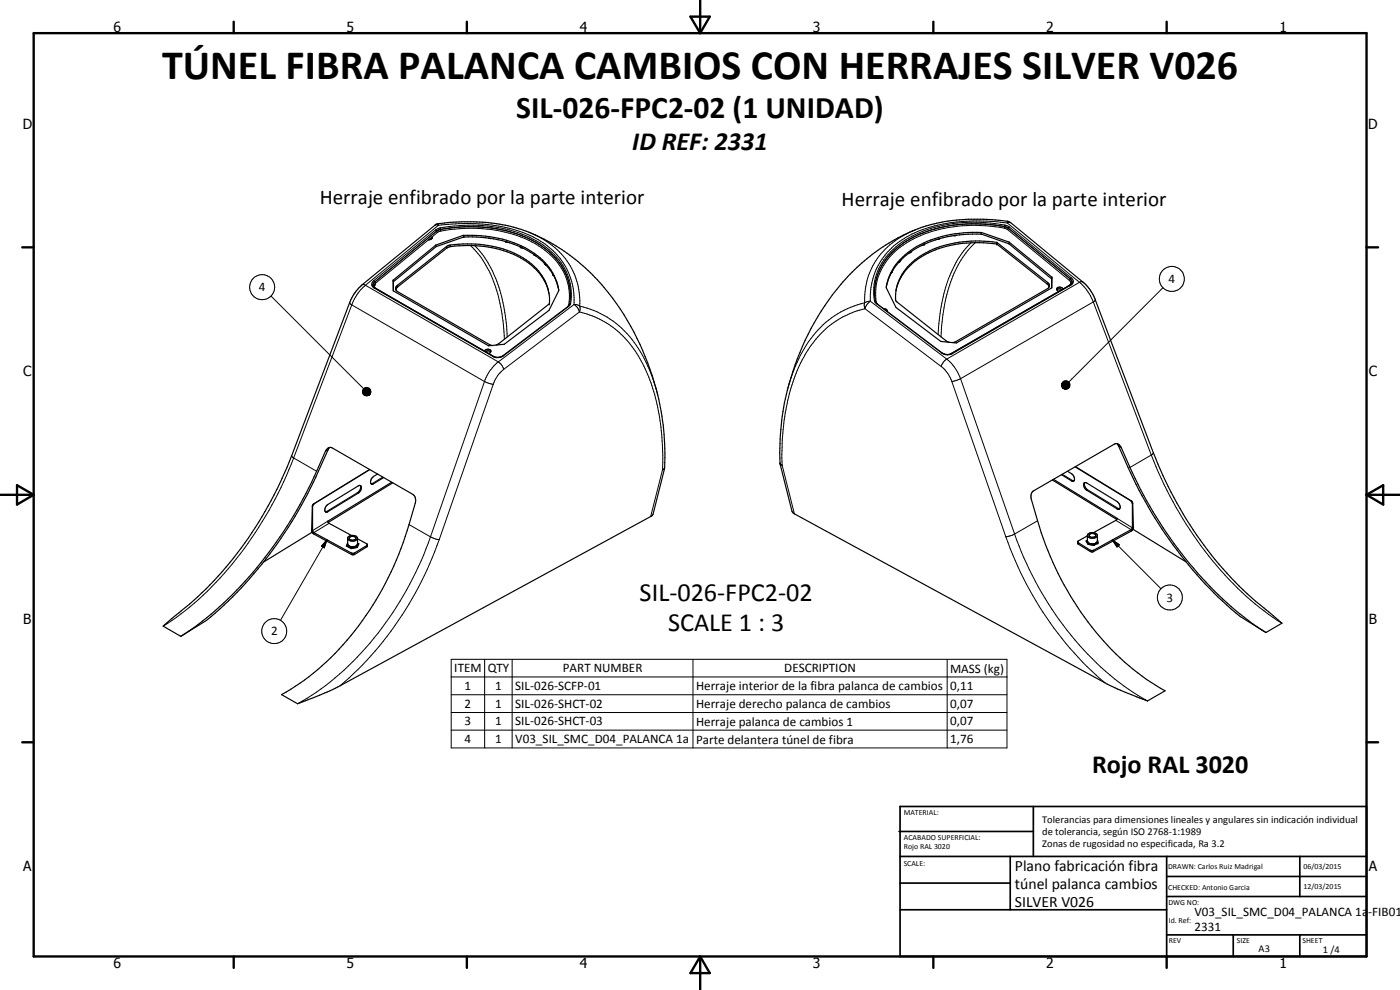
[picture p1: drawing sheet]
<svg xmlns="http://www.w3.org/2000/svg" width="420mm" height="297mm" viewBox="0 0 420 297" stroke-linecap="round" stroke-linejoin="round" font-family="sans-serif">
<g fill="none" stroke="#000" stroke-width=".35">
<path d="M128.6 72l1.1-1-.3 .8zM129.5 71.2l.2 .2M129.7 71.3l-.8 .6M130.8 73.5l.1 .5M130.8 73.5l-12.8 10.6M130.9 74l-12.8 10.5M139.1 70.6a33 33 0 0 1 23.7 7.4 16 16 0 0 1 4.9 9.2l-3 5.9-13.4 10.2-4.7 .5-28.6-16.6M139.1 70.6l-8.3 2.9M139.1 70.6v.5M139.1 71.1l-8.2 2.9M139.1 71.1a32.9 32.9 0 0 1 23.4 7 15.6 15.6 0 0 1 5.2 8.8M139.3 71.1l-.3 .1"/>
<path d="M146.6 71.4l.9 .1M151.6 72.4l.9 .3M156.2 74.1l.8 .4M160.1 76.3l.7 .5M160.2 76.4v.1M163.4 79l.1 .3M163.5 79.3l.4 .2M163.6 79.2l-.1 .1M269.7 78.7l-1.7 2.3-1.6 3.3M270.1 78.3l.1 .1M270.2 78.4l-.5 .3M270.2 78.1v.3"/>
<path d="M273.4 75.5l.1 .1M273.5 75.6l-.7 .3M273.5 75.4v.2M277.5 73.2l-.8 .4M282.1 71.6l-.9 .2M287.1 70.6l-.9 .1M294.3 70.2l.3 .1M294.5 70.2l8.3 3M294.5 70.2a33.1 33.1 0 0 0-23.4 7.1l-1.4 1.4M294.6 69.8l8.2 2.8M294.6 69.8l-.1 .4M294.6 69.8a34.6 34.6 0 0 0-22.2 6 15.9 15.9 0 0 0-6.4 10.5l2.9 5.9 13.5 10.2 4.6 .5 28.7-16.5v-3.2"/>
<path d="M302.8 73.2l12.8 10.5M302.8 72.6v.6M302.8 72.6l12.9 10.6M107.8 86.3l23-18.9 .5-.2a61.9 61.9 0 0 1 20.3 .4 56.1 56.1 0 0 1 33.4 23.5 78.8 78.8 0 0 1 14.4 49.6l-3.4 13.6-.7 .7-95.4 51.9-10.6 4.3-4.8-2.8a79.7 79.7 0 0 0 30.3-31.7 107.7 107.7 0 0 0 9.8-25.7 2.56 2.56 0 0 0-.7-2.7l-24.2-13.9a1.49 1.49 0 0 0-2 1 148.9 148.9 0 0 1-9.6 19.3 112.4 112.4 0 0 1-32.6 35.4l-1.2 .8-5.3-3 1.2-1.1a111.7 111.7 0 0 0 22.2-22.4 119.7 119.7 0 0 0 11.5-19.2l3.6-8.5 17.7-46.7 1-1.8zM112 85.8l.5 .6 35.8 20.6a2.7 2.7 0 0 0 2.7-.3l19.8-15.1a5.1 5.1 0 0 0 .3-3.6M112.4 85.4l-.1 .4 .3-.3M112.4 85.4l.2-.2v.3M112.4 85.4l.2 .1M112.5 85.5l-.2 .1M118 84.1v3.1M118 84.1l.1 .4M118.1 84.5v2.8"/>
<path d="M118.8 87l.6-.9 15.2-11.9a31.7 31.7 0 0 1 25 5.5 13.5 13.5 0 0 1 5.3 11.4l-15.2 12-.9 .4M164.7 87.7a16.1 16.1 0 0 0-9.4-11.3 34 34 0 0 0-21-2.6l-15 11.8a1.08 1.08 0 0 0 0 1.9l27.6 15.9 .9 .3M165.9 82.2l.3 .5M166 82.4l-.1 .1M255 82.3a50.8 50.8 0 0 1 33.9-16.4h8.9l4.5 .5 1 .4 21.7 17.8 1.4 1.4 1.5 2.1 .7 1.5 17.5 46.3a112.2 112.2 0 0 0 36 48.8l2.6 2.3-4.8 2.8a109 109 0 0 1-33.9-36.3 148.9 148.9 0 0 1-9.5-19.2 1.54 1.54 0 0 0-2.1-1l-24.2 13.9a2.16 2.16 0 0 0-.7 2.7 107.9 107.9 0 0 0 7.3 20.5 83 83 0 0 0 31.5 36.1l1.4 .8-5.3 3-11.3-4.6-94.7-51.5-.7-.8-3.6-14.3a79.3 79.3 0 0 1 20.9-56.8zM265.2 92.6a.9 .9 0 0 1 1.1 .9M266.2 85.2l-.2 .9M267.7 81.6v.1M267.8 81.3l-.3 .6M268.9 87.2l-.1 2.6 .2 .7 15 11.8 .8 .4M268.9 87.2a16.4 16.4 0 0 1 10-11.9 35.6 35.6 0 0 1 20.3-2.6l15.2 12a1.1 1.1 0 0 1 0 1.9l-27.6 15.9-.9 .3M314.9 86.1l-.4-.8-15.4-12.1a33.3 33.3 0 0 0-24.1 4.9 15.3 15.3 0 0 0-6.1 9.1"/>
<path d="M315.6 83.7v2.7M315.7 83.2l-.1 .5M317.1 86.9l.6-.2 1 .2M317.2 86.5a1.21 1.21 0 0 1 1.9 .2l-1.4 .7-.5-.3zM321.7 85l-.5 .5-35.8 20.7-.9 .2-1.7-.4-19.6-14.9-.5-.8-.2-3.2M145.5 105.2a.97 .97 0 0 1 1-.5 .97 .97 0 0 1 .8 .8l-.6 .6-1.3-.8zM145.7 105.5l.6-.2 1 .2M98.9 134.3l-.4 .7a133.4 133.4 0 0 1-23.6 38.6 104.1 104.1 0 0 1-13 12.6l-7.6 4.7M335.3 133.1l3.2 7.1a125.2 125.2 0 0 0 33.7 44.8l7.7 4.8M93.5 159.2l.1 .4M93.6 159.6l.6 .6 11.6 6.3 .6-.1 3.8-2.4 .1-.6M93.7 159.7l-14.6 9"/>
<path d="M98 151.7l9.9-6.1a.96 .96 0 0 1 .3 1.6l-.5 .6-9.3 5.7a.62 .62 0 0 1-.8 0 .62 .62 0 0 1-.1-.8zM111 140.9l-16.7 10.3-.5 .8v7.2l.3 .5 11.7 6.3h.5l4-2.6M113.3 142.2l-1.2 .8a1.43 1.43 0 0 0-.5 2.3l3.5-2M117.5 144.7l-19.1 11.7 .4 .6 6.7 3.7M117.9 144.9l-19.4 11.9M315.8 144l19.4 11.9M316.1 143.8l19.2 11.7-.3 .6-6.8 3.7M320.4 141.4a3.1 3.1 0 0 1 2 2v.8l-.7 .2-3.2-2M322.7 140.1l16.7 10.2 .4 .8v7.3l-.2 .5-11.5 6.2h-.9l-3.8-2.5M325.4 144.8l.7 .1 9.2 5.6a1.51 1.51 0 0 1 .6 2.2h-.6l-9.2-5.6a1.7 1.7 0 0 1-.7-2.3zM328.2 159.8l.7 .3 .4 .4v1.8M328.2 159.8l-1.2 .1-.6 .6a1.62 1.62 0 0 0 2.8 .5l.1-.3"/>
<path d="M340 158.8l15.9 9.8M340.1 158.7l-.6 .7-11.6 6.2-.7-.1-3.8-2.4 .1-.8 2.8-1.5M340.2 158.2l-.1 .5M104.2 163.7l1.2 .8 1.7-.3M104.3 161.6a1.79 1.79 0 0 0 3 .1M104.3 163.1l-.1 .7 1.2 .6M104.7 163.7l.7 .7M104.7 163.7l-.5 .1M105 161.2a1.14 1.14 0 0 1 1.8 .4 1.16 1.16 0 0 1-2-.1zM105.4 164.4l.1 .1M105.4 164.4h.1M105.5 164.4v.1"/>
<path d="M107 164.1v.1M107 164.2l-1.5 .3M107 164.1l-.8-.1-.7 .4M107.1 164.1l-.1 .1M107.1 164.1h.1M107.1 164.1h-.1M107.3 161.7a1.58 1.58 0 0 0-2.6-.7l-.4 .4v1.9l.3 .4M107.3 163.4a1.97 1.97 0 0 1-2.7 .3M107.3 161.7l3 1.7M107.3 163l.1 .2M107.3 161.5l-.2 2.6M107.3 163.3v.1"/>
<path d="M107.4 163.2l-.3 1M107.4 163.2l-.3 .9M107.4 163.2l-.1 .1M326.2 162.3l.2 .2M326.2 162.4l.4 .8M326.2 162.3v.1M326.3 162.1l-.1 .2M326.3 160.7l.1 1.8M326.4 162.8l.2 .5 1.6 .3 1.3-.8M326.4 162.5l.1 .1M326.5 162.6l.1 .6M326.5 162.7l.7 .4"/>
<path d="M326.6 163.2l.1 .1M326.7 163.3l1.5 .3M326.9 160.4a1.15 1.15 0 0 1 1.9 .4 1.19 1.19 0 0 1-2-.3zM327.2 163.1l-.5 .2M327.2 163.1l1 .4M328.2 163.6h.1M328.2 163.5v.1M328.3 163.5v.1M328.3 163.5h-.1M328.9 162.9l-1 .3-.7-.1M328.9 162.9h.5M328.9 162.9l-.6 .6"/>
<path d="M329.3 162.3l.2 .5M329.3 162.3l-.4 .6M329.4 162.9l-1.1 .7M329.5 162.8l-.1 .1"/>
</g>
<g fill="none" stroke="#000" stroke-width=".3">
<path d="M128.6 72l-15.9 13M130.5 67.6h1.1M130.7 69l.3 .3M130.7 69l-18.5 15.2M131 69.4l.3 .4M131 69.3l-18.5 15.3M131 69.3v.1M131.3 69.8l-1.6 1.2M131.5 67.1h.1M131.5 67.1l.1 .5M131.6 67.6l-21.9 18M131.6 67.6l4.1-.4a47.2 47.2 0 0 1 25.9 4.7 20.7 20.7 0 0 1 10.7 19.5"/>
<path d="M131.9 69l-.9 .4M131.9 68.9a46.2 46.2 0 0 1 26.7 2.6l4.9 3 2.4 2.1M131.9 68.9l-.9 .4M132.1 68.4l.1 .5M132.1 68.4l-1.4 .6M132.1 68.4a44.2 44.2 0 0 1 29 3.9 18.7 18.7 0 0 1 10.4 16.7l-.2 2M132.2 68.9l.1 .4M132.2 68.9l-.3 .1M132.3 69.3l-1 .5M132.3 69.3a41.7 41.7 0 0 1 29.3 4.4 17.9 17.9 0 0 1 9.3 15.8l-.2 2M134 74l.1 .4M135.1 73.5l.1 .5"/>
<path d="M136.5 68.3l-4.3 .6M137.8 68.1l4.2-.1 4.1 .2M139.2 71.1h.1M141.2 73.7a33.7 33.7 0 0 1 9.3 19.4l.6 4.3 .3 4.4M142.5 73.7a36.8 36.8 0 0 1 9.2 21.1l.5 6.3M146.5 68.3a31.4 31.4 0 0 1 20.2 9 17.3 17.3 0 0 1 4.3 8.7M158.7 69.7a22.4 22.4 0 0 1 15.2 18.8l.1 3.4M166.4 77.1l.8 .9M167.8 78.8l1.1 1.7M274.8 68.9a23 23 0 0 0-14.6 15.4l-.6 3.2-.1 3.3M288.6 67.3a32.5 32.5 0 0 0-20.6 8.3 17.1 17.1 0 0 0-5.3 9.6M290 67.2a45.5 45.5 0 0 1 11.5 .7"/>
<path d="M291.4 72.8a36.2 36.2 0 0 0-9.1 20.2l-.8 7.4M291.6 67.1a38.6 38.6 0 0 0-20.6 5.8 18.5 18.5 0 0 0-8.3 12.3M292.7 72.8a33 33 0 0 0-9.4 19.5l-.9 8.7M292.8 67.2l5.8 .4 2.9 .4M299.2 72.7l-.1 .5M301.4 68.5a43.2 43.2 0 0 0-28.4 3.8 17.9 17.9 0 0 0-10 18.3M301.4 68.5l1 .4M301.5 68l-.1 .5M301.5 67.9v.1M301.5 67.9l1.2 .6M301.5 68l.6 .2M301.6 67.5l-.1 .4"/>
<path d="M301.6 67.5a43.1 43.1 0 0 0-30 4.6 18.1 18.1 0 0 0-9.4 16.1l.2 2M301.6 67.5l1.3 .6M302.3 66.9l21.7 17.8M302.3 66.9a53.7 53.7 0 0 0-27 2.6 22.8 22.8 0 0 0-11.4 9.5 20.5 20.5 0 0 0-2.7 11.4M302.3 66.4v.5M302.4 68.9l18.5 15.2M302.7 68.5l-.3 .4M302.7 68.5l18.5 15.2M302.7 68.5h.1M302.9 68.1l-.2 .4M302.9 68.1l18.6 15.3M303.3 66.8l-1 .1"/>
<path d="M81.3 88.8l27.8 27.8M104.9 90.8l.7 .7M105.6 91.5l-17.5 45.9M105.6 91.5l39.8 23M108.7 85.5l.5-.1 .5 .2M109.7 85.6a13.7 13.7 0 0 0-4.1 5.9M109.7 85.6l39.9 23M112.2 84.2l.3 .4M112.2 84.2a1.27 1.27 0 0 0 .1 2.2M112.3 86.4l35.7 20.6M112.3 85.8l.5 .7M112.5 84.6l.2 .4"/>
<path d="M112.5 84.6l-.4 .4-.1 .9v-.5l.5-.8M112.5 84.6h.1M112.5 86.4h-.2M112.7 85l-.1 .2M112.8 86.5h.1M112.8 86.5l32.6 18.8M119.3 85.6l.1 .5M169.1 80.6l1.5 3.6 .4 1.9M170.5 91.9l-.1 .1M170.5 91.9l.1 .1M170.6 92l-19.4 14.7M170.7 91.5l-.2 .4"/>
<path d="M170.9 91.4l-.2 .1M171 86l.1 2M171.3 91l-.3 .2M171.3 91l-.7 1M172.3 91.4l-22.7 17.2M172.3 91.4h.9l.8 .5M172.3 91.4l.9 .8 .7 1.4M173.9 93.6l-22.7 17.2M173.9 93.6a28.4 28.4 0 0 1 19.7 17.1 61.5 61.5 0 0 1 5.2 22.6v7.7M174 91.9l.1 .8-.2 .9M174 91.9a28.9 28.9 0 0 1 20 16.9l1.9 4.7 1.5 5M259.5 90.8l-.1 .9 .2 .9"/>
<path d="M259.5 90.8a27.9 27.9 0 0 0-17.5 12.7 47.2 47.2 0 0 0-5.7 13.6M259.6 92.6a28.8 28.8 0 0 0-19.2 16.2 55.1 55.1 0 0 0-4.9 16.1l-.7 7.1-.1 7.6M259.6 92.6l22.9 17.4M261.2 90.4l22.9 17.3M261.2 90.4l-.9 .1-.8 .3M261.2 90.4l-.9 .8-.7 1.4M262.4 90.2l.3 .1M262.4 90.2l.7 .9M262.7 85.2l-.2 1.9M262.8 90.6h.2M263 90.6l.2 .5M263.1 91.1l19.4 14.7"/>
<path d="M263.2 91.1h-.1M263.2 91.1h.1M314.4 84.7l-.1 .5M317.7 87.4l-32.5 18.8M320.9 85.6h.1M320.9 85.6l-1.8 1.1M320.9 84.1a.88 .88 0 0 1 0 1.5M321.2 83.7l-.3 .4M321.2 83.7l.4 .6M321.2 85.5h.2M321.2 83.7l.2 .2M321.2 83.7h.1"/>
<path d="M321.4 83.9l.2 .4M321.4 85.5l-35.7 20.7M321.5 83.4l-.3 .3M321.5 83.4a1.21 1.21 0 0 1-.1 2.1M321.6 84.3l.1 .7v-.3M321.6 84.3l.1 .2M324 84.7a14.2 14.2 0 0 1 4.1 5.9M324 84.7l-39.9 23M325 84.6l-.4-.1-.6 .2M328.1 90.6l17.4 45.9M328.1 90.6l-39.8 23M328.7 90l-.6 .6"/>
<path d="M349 86.3l-28.3 28.3M108.8 117.2l2.1 1.2-2.1-.9zM108.8 117.5l2.1 .9-2.1-.7zM108.8 117.7l2.1 .7-2-.4zM108.9 118l2 .4-1.9-.2zM108.9 117l2 1.4-2.1-1.2zM109 118.2l1.9 .2h-1.7zM109 116.7l.3-.2 1.6 1.9zM109 116.7l1.9 1.7-2-1.4zM109.2 118.4h1.7l-1.5 .2zM109.3 116.5l.2-.1 1.4 2zM109.4 118.6l1.5-.2z"/>
<path d="M109.5 116.4l.2-.1 1.2 2.1zM109.7 118.7l1.2-.3zM109.7 116.3l.3-.1 .9 2.2zM109.9 118.7l1-.3zM110 116.2l.3 .1 .6 2.1zM110.2 118.7l.7-.3zM110.3 116.3l.2 .1 .4 2zM110.4 118.7l.5-.3zM110.5 116.4l.3 .1 .1 1.9zM110.7 118.6l.2-.2zM110.8 116.5l.1 .2v1.7zM110.9 116.7l.2 .2-.2 1.5z"/>
<path d="M111.1 116.9l-.2 1.5zM111.2 117.9l-.3 .5zM111.2 117.1l-.3 1.3zM111.3 117.7l-.4 .7zM111.3 117.4l-.4 1zM145.4 114.5l2.6 .8M145.4 114.5l-16.2 46.6M146.7 106.1l1.8 1M148 107h.2M148 115.3l-16.2 46.6M149.6 108.6l.9 .8 .7 1.4M149.6 108.6a13.3 13.3 0 0 0-4.2 5.9"/>
<path d="M151 106.7h.2M151.2 106.7a3.2 3.2 0 0 1-3.2 .3M151.2 110.8a9.3 9.3 0 0 0-3.2 4.5M282.5 110a9.7 9.7 0 0 1 3.2 4.5M282.5 105.8h.1M282.5 105.8a2.92 2.92 0 0 0 3.2 .4M284.1 107.7a4 4 0 0 0-1.6 2.3M284.1 107.7a13.5 13.5 0 0 1 4.2 5.9M285.5 106.1l.2 .1M285.7 114.5l16.2 46.6M288.3 113.6l16.8 48.5a96.8 96.8 0 0 0 32.2 43.7l7.1 4.5M288.3 113.6l-2.6 .9"/>
<path d="M318.6 115.4l.4 1zM318.6 115.7l.4 .7zM318.7 115.1l.3 1.3-.4-1zM318.7 116l.3 .4zM318.8 114.9l.2 1.5zM318.8 116.2l.2 .2zM318.9 114.7l.2-.2-.1 1.9zM318.9 114.7l.1 1.7-.2-1.5zM319 116.4l.4 .3zM319 116.4l.7 .4zM319 116.4l.9 .4zM319 116.4l1.2 .3z"/>
<path d="M319 116.4l1.5 .2-.3 .1zM319 116.4l1.7 .1zM319 116.4l1.9-.2-.2 .3zM319 116.4l2-.4-.1 .2zM319 116.4l2.1-.7-.1 .3zM319 116.4l2.1-.9v.2zM319 116.4l2.1-1.2v.3zM319 116.4l2-1.4 .1 .2zM319 116.4l1.8-1.7 .2 .3zM319.1 114.5l.3-.2-.4 2.1zM319.4 114.3h.2l-.6 2.1zM319.6 114.3h.3l-.9 2.1z"/>
<path d="M319.9 114.3h.3l-1.2 2.1zM320.2 114.3l.2 .1-1.4 2zM320.4 114.4l.2 .2-1.6 1.8zM320.6 114.6l.2 .1-1.8 1.7zM87.5 136.7l.6 .7M88.1 137.4a110.8 110.8 0 0 1-32.4 45.8l-6.7 4.7M88.1 137.4l6.9 4M98.5 135l-.8 .4M234.1 138.9l.1 .3 .5 .4M234.1 139.3l.6 .3M234.7 139.6l3.7 14.6M322.8 140l16.7 10.2"/>
<path d="M335.7 133.8l.8 .5M345.5 136.5a110.8 110.8 0 0 0 32.5 45.8l6.7 4.7M345.5 136.5l-6.4 3.8M346.1 135.9l-.6 .6M93.5 159v.2M93.7 151.9l.1 .1M93.7 151.9l-.2 7.1M94.2 151.1l.1 .1M94.2 151.1l-.5 .8M98.1 153.4l.3 .1M98.1 153.4l-.4 .1M98.4 156.4l-4.6 2.8-.3-.2"/>
<path d="M98.8 157l-4.6 2.8v.4M107.3 147.8l.2 .2M107.3 147.8l-9.2 5.6M108.1 145.7a1.69 1.69 0 0 1-.8 2.1M110.9 140.8l-16.7 10.3M111.8 145l.3 .2M111.8 145l-.4 .2M114.9 143.1l-3.1 1.9M122.8 157.4l6.4 3.7M198.8 141l-3.5 14M199.4 140.7l-.6 .3M199.5 140.3l-.7 .7"/>
<path d="M311.4 156.3l-7.5 4.2-2 .6M318.8 142.3l3 1.8M321.8 144.1l-.2 .2M321.8 144.1l.5 .2M325.6 144.8a1.86 1.86 0 0 0 .8 2.1M326.4 146.9l-.3 .2M326.4 146.9l9.2 5.6M334.9 156.1l4.6 2.8v.5M335.6 152.5l-.3 .2M335.6 152.5l.4 .2M339.5 150.2l-.1 .1M339.5 150.2l.5 .8"/>
<path d="M340 151l-.2 .1M340 151l.2 7.2-.4 .2-4.5-2.9M98.1 162l-.8 2.4-.8-.5zM98.1 162l-13.9 24.1M104.3 162.8l-.4 1 1.5 .8 1.9-.3 .4-1.1-.4-.3M105.5 165.9v.5M106.4 165.9v.5M110.1 163.7v.4M129.2 161.1l2.6 .8M129.2 161.1a97.8 97.8 0 0 1-31.4 44.6l-2.8 2-5.7 3.5M131.8 161.9a102.2 102.2 0 0 1-29.7 43.8M301.9 161.1a102.6 102.6 0 0 0 29.7 43.8"/>
<path d="M323.6 162.8v.4M326.3 162.1l-.4 .2 .3 .6 .2-.1M327.2 165.1v.4M328.2 165.1v.4M329.3 161.9l.1 .5M333.8 162l2.1 1.4-.7 .7zM333.8 162l14.6 14.7M135.4 197.8h166.8v26.6h-166.8zM145.4 197.8v26.6M153.7 197.8v26.6M208 197.8v26.6M284.3 197.8v26.6"/>
<path d="M135.4 203.1h166.8M135.4 208.4h166.8M135.4 213.8h166.8M135.4 219.1h166.8"/>
<circle cx="78.6" cy="86.2" r="3.8"/>
<circle cx="351.7" cy="83.7" r="3.8"/>
<circle cx="351.1" cy="179.3" r="3.7"/>
<circle cx="82.3" cy="189.4" r="3.7"/>
</g>
<g fill="#000">
<circle cx="156.2" cy="74.1" r=".18"/>
<circle cx="277.5" cy="73.2" r=".18"/>
<circle cx="299.1" cy="73.2" r=".18"/>
<circle cx="299.2" cy="72.7" r=".18"/>
<circle cx="164.9" cy="91.1" r=".18"/>
<circle cx="104.2" cy="163.7" r=".18"/>
<circle cx="107.4" cy="163.2" r=".18"/>
<circle cx="329.4" cy="162.9" r=".18"/>
</g>
<g fill="none" stroke="#000" stroke-width=".71">
<path d="M10.1 9.9h400v277.1h-400zM70.1 6.5v3.4M140.1 6.5v3.4M207.2 5h5.8l-2.9 4.9zM210.1 0v9.9M280.1 6.5v3.4M350.1 6.5v3.4M6.7 74.2h3.4M410.1 74.2h3.5M.1 148.5h10M5.1 145.6l5 2.9-5 2.9zM410.1 148.5h10"/>
<path d="M410.1 148.5l5-2.9v5.8zM6.7 222.7h3.4M410.1 222.7h3.5M70.1 287v3.4M140.1 287v3.4M210.1 287v10M210.1 287l2.9 5h-5.8zM280.1 287v3.4M350.1 287v3.4"/>
</g>
<g fill="none" stroke="#000" stroke-width=".51">
<path d="M269.8 249.5h40.3M270.1 242h140v45h-140zM270.1 257h140M303.2 257v16M310.1 242v15M350.1 257v30M390.1 257v12M270.1 265h33.1M270.1 273h80M350.1 269h60M350.1 263h60M350.1 280.5h60"/>
<path d="M370.1 280.5v6.5M390.1 280.5v6.5"/>
</g>
<g fill="#000">
<path d="M111.2 117.9l-.3 .5zM111.3 117.7l-.4 .7zM111.3 117.4l-.4 1zM111.2 117.1l-.3 1.3zM111.1 116.9l-.2 1.5zM110.9 116.7l.2 .2-.2 1.5zM110.8 116.5l.1 .2v1.7zM110.3 116.3l.2 .1 .4 2zM110 116.2l.3 .1 .6 2.1zM109.7 116.3l.3-.1 .9 2.2zM109.5 116.4l.2-.1 1.2 2.1zM109.3 116.5l.2-.1 1.4 2z"/>
<path d="M109 116.7l.3-.2 1.6 1.9zM109 116.7l1.9 1.7-2-1.4zM108.9 117l2 1.4-2.1-1.2zM108.8 117.2l2.1 1.2-2.1-.9zM108.8 117.5l2.1 .9-2.1-.7zM108.8 117.7l2.1 .7-2-.4zM109 118.2l1.9 .2h-1.7zM109.2 118.4h1.7l-1.5 .2zM109.4 118.6l1.5-.2zM109.7 118.7l1.2-.3zM109.9 118.7l1-.3zM110.2 118.7l.7-.3z"/>
<path d="M110.4 118.7l.5-.3zM110.7 118.6l.2-.2zM319 116.4l.4 .3zM319 116.4l.7 .4zM319 116.4l.9 .4zM319 116.4l1.2 .3zM319 116.4l1.5 .2-.3 .1zM319 116.4l1.7 .1zM319 116.4l1.9-.2-.2 .3zM319 116.4l2.1-.7-.1 .3zM319 116.4l2.1-.9v.2zM319 116.4l2.1-1.2v.3z"/>
<path d="M319 116.4l2-1.4 .1 .2zM319 116.4l1.8-1.7 .2 .3zM320.6 114.6l.2 .1-1.8 1.7zM320.4 114.4l.2 .2-1.6 1.8zM320.2 114.3l.2 .1-1.4 2zM319.9 114.3h.3l-1.2 2.1zM319.6 114.3h.3l-.9 2.1zM319.4 114.3h.2l-.6 2.1zM318.9 114.7l.2-.2-.1 1.9zM318.9 114.7l.1 1.7-.2-1.5zM318.8 114.9l.2 1.5zM318.7 115.1l.3 1.3-.4-1z"/>
<path d="M318.6 115.4l.4 1zM318.6 115.7l.4 .7zM318.7 116l.3 .4zM318.8 116.2l.2 .2zM98.1 162l-.8 2.4-.8-.5zM333.8 162l2.1 1.4-.7 .7z"/>
</g>
<path d="M108.9 118.2h2M110.7 116.4v2M319 116.2h2M319.2 114.3v2.1" fill="none" stroke="#000" stroke-width=".38"/>
<text font-size="12.6" x="48.6" y="23.6">TÚNEL FIBRA PALANCA CAMBIOS CON HERRAJES SILVER V026</text>
<text font-size="9.4" x="154.9" y="35.3">SIL-026-FPC2-02 (1 UNIDAD)</text>
<g font-size="7.9">
<text x="189.8" y="44.9">ID REF: 2331</text>
<text x="192" y="180.3">SIL-026-FPC2-02</text>
<text x="200.5" y="189.2">SCALE 1 : 3</text>
<text x="327.7" y="231.9">Rojo RAL 3020</text>
</g>
<g font-size="6.3">
<text x="96" y="61.1">Herraje enfibrado por la parte interior</text>
<text x="252.6" y="61.8">Herraje enfibrado por la parte interior</text>
</g>
<g font-size="4.7">
<text x="304.6" y="261.2">Plano fabricación fibra</text>
<text x="304.6" y="266.6">túnel palanca cambios</text>
<text x="304.6" y="272">SILVER V026</text>
</g>
<g font-size="4.2">
<text x="34" y="9.6">6</text>
<text x="104" y="9.6">5</text>
<text x="174" y="9.6">4</text>
<text x="244" y="9.6">3</text>
<text x="314" y="9.6">2</text>
<text x="384" y="9.6">1</text>
<text x="6.8" y="38.7">D</text>
<text x="410.6" y="38.7">D</text>
<text x="7" y="112.9">C</text>
<text x="410.8" y="112.9">C</text>
<text x="7" y="187.1">B</text>
<text x="410.8" y="187.1">B</text>
<text x="7" y="261.4">A</text>
<text x="410.8" y="261.4">A</text>
<text x="34" y="290.4">6</text>
<text x="104" y="290.4">5</text>
<text x="174" y="290.4">4</text>
<text x="244" y="290.4">3</text>
<text x="314" y="290.4">2</text>
<text x="384" y="290.4">1</text>
</g>
<g font-size="3.9">
<text x="77.7" y="87.5">4</text>
<text x="350.7" y="85">4</text>
<text x="350.1" y="180.6">3</text>
<text x="81.4" y="190.6">2</text>
<text x="136.3" y="201.7">ITEM</text>
<text x="146.4" y="201.8">QTY</text>
<text x="168.9" y="201.7">PART NUMBER</text>
<text x="235.4" y="201.8">DESCRIPTION</text>
<text x="285.1" y="201.8">MASS (kg)</text>
<text x="139.4" y="207.1">1</text>
<text x="148.6" y="207.1">1</text>
<text x="154.6" y="207.1">SIL-026-SCFP-01</text>
<text x="208.9" y="207.1">Herraje interior de la fibra palanca de cambios</text>
<text x="285.1" y="207.1">0,11</text>
<text x="139.4" y="212.4">2</text>
<text x="148.6" y="212.4">1</text>
<text x="154.6" y="212.4">SIL-026-SHCT-02</text>
<text x="208.9" y="212.5">Herraje derecho palanca de cambios</text>
<text x="285.1" y="212.4">0,07</text>
<text x="139.4" y="217.7">3</text>
<text x="148.6" y="217.7">1</text>
<text x="154.6" y="217.7">SIL-026-SHCT-03</text>
<text x="208.9" y="217.8">Herraje palanca de cambios 1</text>
<text x="285.1" y="217.7">0,07</text>
<text x="139.4" y="223">4</text>
<text x="148.6" y="223">1</text>
<text x="154.6" y="223">V03_SIL_SMC_D04_PALANCA 1a</text>
<text x="208.9" y="223.1">Parte delantera túnel de fibra</text>
<text x="285.1" y="223">1,76</text>
<text x="358.5" y="275">V03_SIL_SMC_D04_PALANCA 1a-FIB01</text>
<text x="358.5" y="279.4">2331</text>
</g>
<g font-size="3.1">
<text x="312.7" y="246.8">Tolerancias para dimensiones lineales y angulares sin indicación individual</text>
<text x="312.7" y="250.4">de tolerancia, según ISO 2768-1:1989</text>
<text x="312.7" y="254">Zonas de rugosidad no especificada, Ra 3.2</text>
<text x="377.7" y="285.6">A3</text>
<text x="397" y="285.9">1 /4</text>
</g>
<g font-size="2.4">
<text x="271.2" y="244.4">MATERIAL:</text>
<text x="271.3" y="252">ACABADO SUPERFICIAL:</text>
<text x="271.3" y="254.6">Rojo RAL 3020</text>
<text x="271.2" y="259.7">SCALE:</text>
<text x="350.6" y="260.8">DRAWN: Carlos Ruiz Madrigal</text>
<text x="391.2" y="260.6">06/03/2015</text>
<text x="350.6" y="267">CHECKED: Antonio Garcia</text>
<text x="391.2" y="266.7">12/03/2015</text>
<text x="350.6" y="271.4">DWG NO:</text>
<text x="350.8" y="276.9">Id. Ref:</text>
<text x="350.8" y="282.8">REV</text>
<text x="371.2" y="282.9">SIZE</text>
<text x="390.9" y="282.9">SHEET</text>
</g>
</svg>
